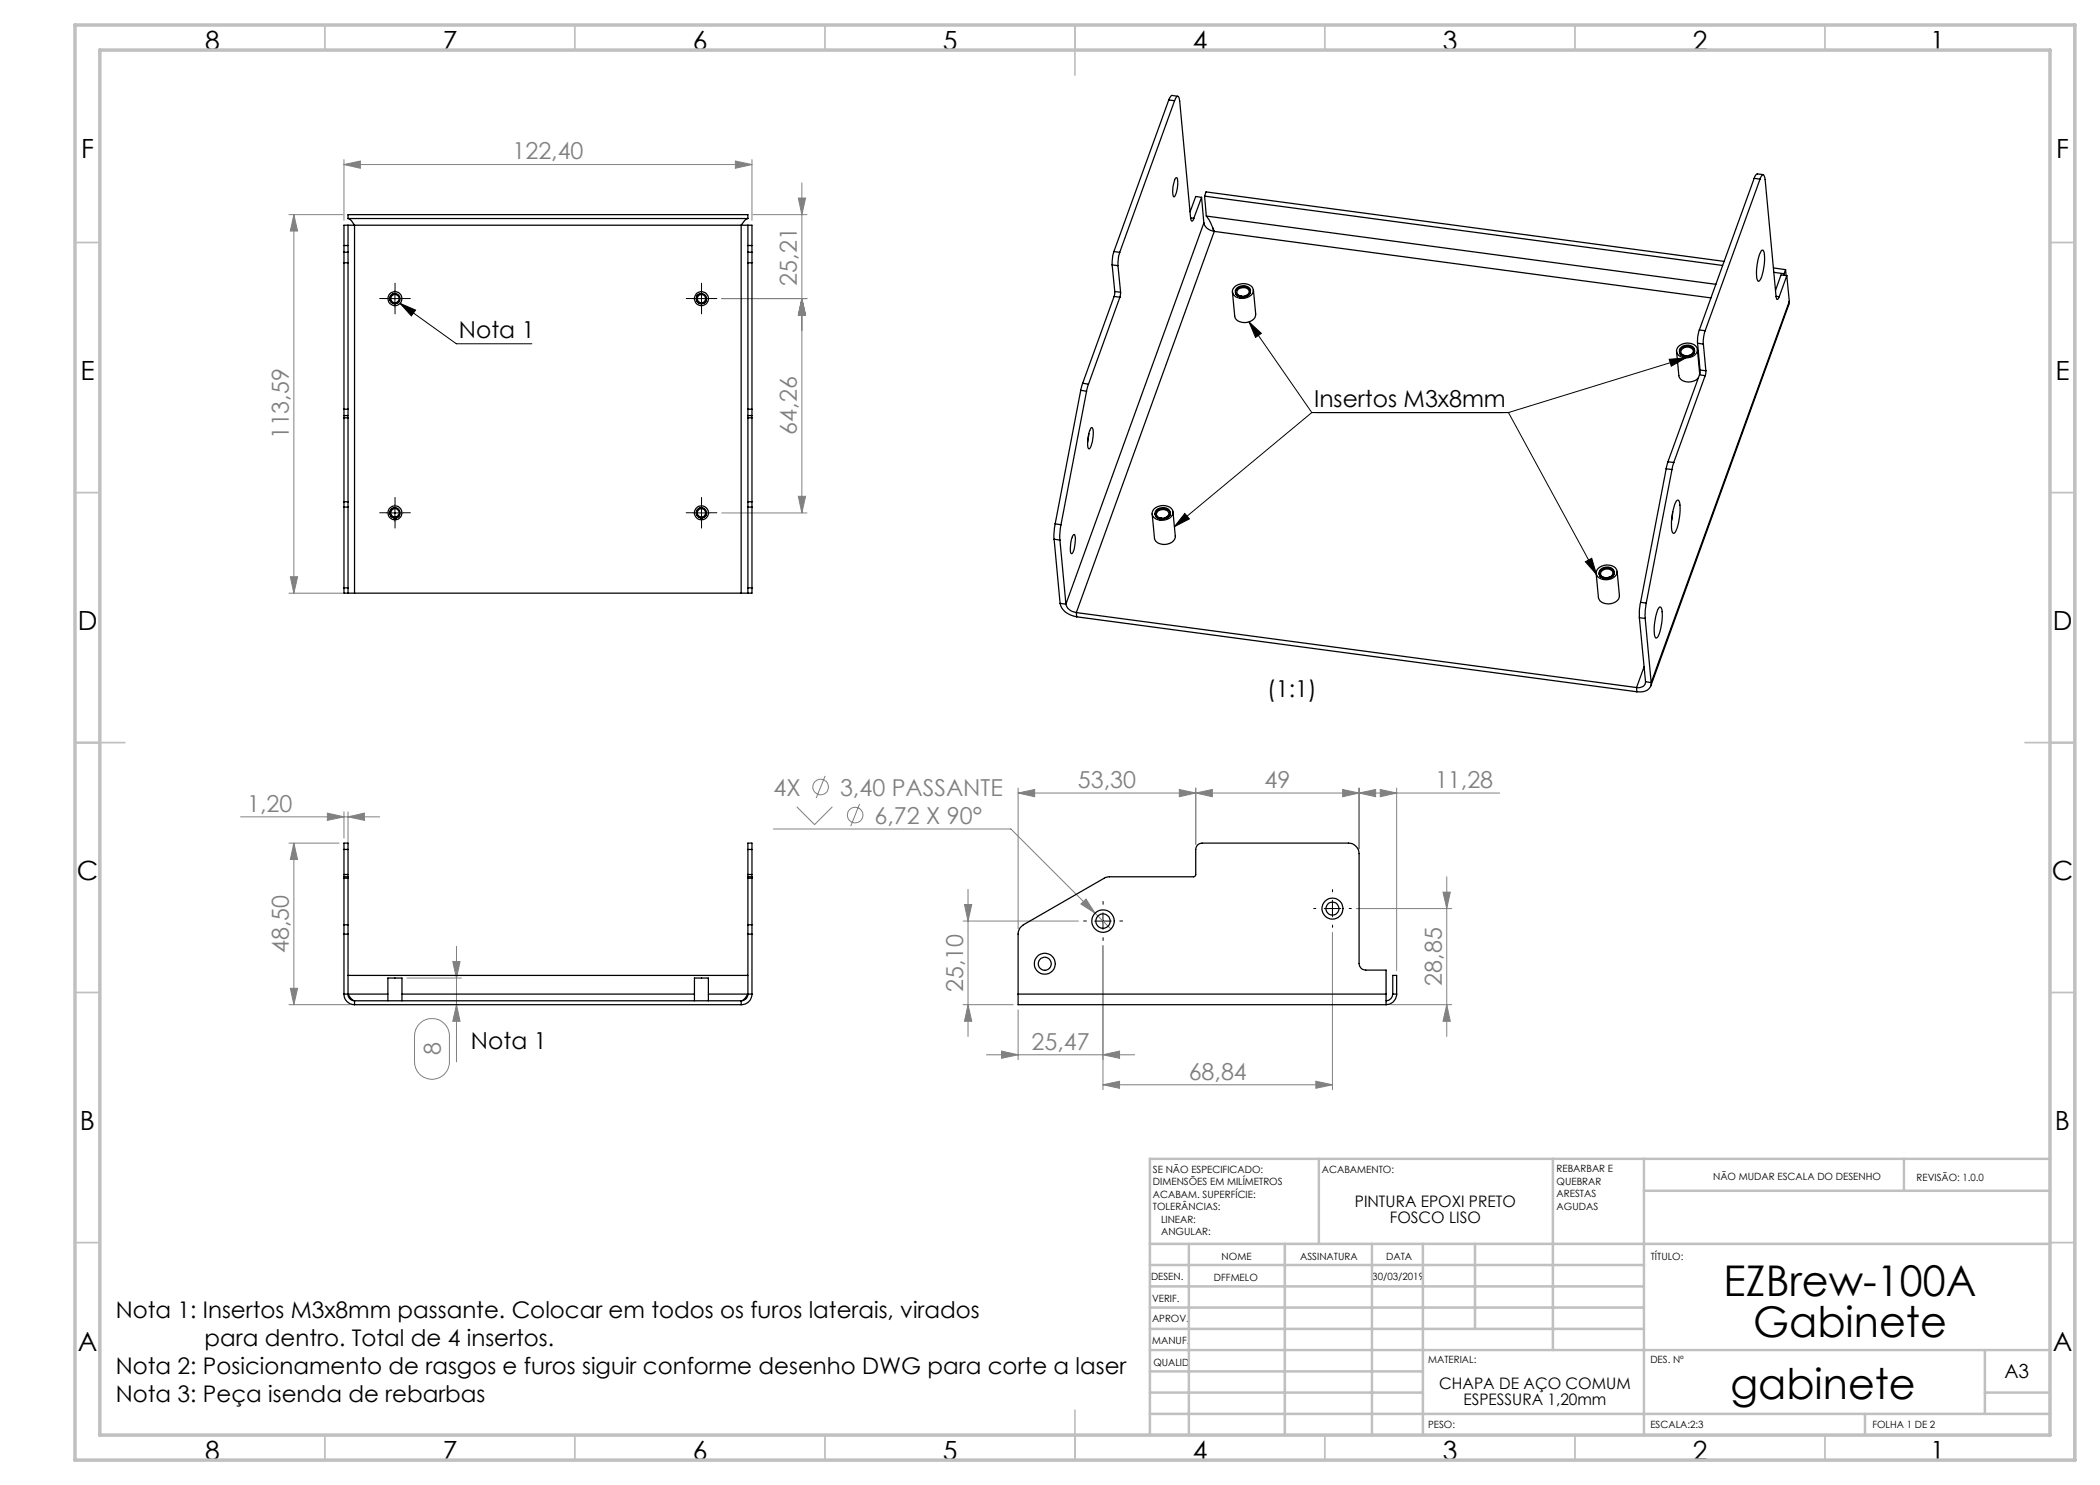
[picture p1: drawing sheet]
<svg xmlns="http://www.w3.org/2000/svg" width="420mm" height="297mm" viewBox="0 0 420 297" stroke-linecap="round" stroke-linejoin="round" font-family="sans-serif">
<g fill="none" stroke="#808080" stroke-width=".2">
<path d="M68.8 32.9l3.3-.7v1.5zM68.8 31.9v12.2M68.8 32.9h81.6M147.1 32.2l3.3 .7-3.3 .8zM150.4 31.9v12.2M159.7 39.6h1.4l-.7 3.3zM160.4 36.6v66M57.8 42.9h10.8M58.8 42.9v75.7M58.8 42.9l.7 3.3h-1.4zM144.4 59.7h17M150.6 42.9h10.8"/>
<path d="M160.4 59.7l.7 3.3h-1.4zM159.7 99.3h1.4l-.7 3.3zM57.8 118.6h10.8M58.1 115.4h1.4l-.7 3.2zM144.4 102.6h17M165 155.2l-1.8 4.4M203.6 158.6l3.3-.7v1.4zM203.6 157.6v28.2M235.9 157.9l3.2 .7-3.2 .7zM239.1 157.6v11.3M239.1 158.6l3.4-.7v1.4zM268.5 157.9l3.3 .7-3.3 .7z"/>
<path d="M271.8 158.6l3.3-.7v1.4zM271.8 157.6v12.2M276 157.9l3.3 .7-3.3 .7zM279.3 157.6v36.5M299.9 158.6h-96.3M48.1 163.4h27.9M57.8 168.6h10M58.8 168.6v32.3M58.8 168.6l.7 3.3h-1.4zM65.5 162.6l3.3 .8-3.3 .7zM68.8 162.4v5.2M69.6 163.4l3.3-.8v1.5z"/>
<path d="M69.6 162.4v6.5M154.7 165.8h47.5l16.8 16.8M159.3 161.4l3.6 3.5 3.6-3.5M171.9 160.8l-1.8 4.4M193.6 177.9v29.4M288.6 178.4h1.5l-.8 3.3zM289.3 175.4v31.9M58.1 197.7h1.4l-.7 3.2zM81.4 195.6h10.9M90.6 192.3h1.4l-.7 3.3zM91.3 189.3v23.1M192.6 184.2h23.1"/>
<path d="M192.9 180.9h1.4l-.7 3.3zM216.2 180.8l1-1 1.8 2.8zM219 182.6l3.2 3.2M220.6 189.1v28.8M266.5 186.5v31.4M271.3 181.7h19M57.8 200.9h12.1M84.1 204.6a3.5 3.5 0 0 1 3.7-.6 3.5 3.5 0 0 1 2.1 3.2v5.2a3.5 3.5 0 0 1-3.5 3.5 3.5 3.5 0 0 1-3.5-3.5v-5.5a3.4 3.4 0 0 1 1.2-2.3zM91.3 200.9l.7 3.4h-1.4zM192.6 200.9h10M193.6 200.9l.7 3.4h-1.4zM197.3 211h29.6"/>
<path d="M200.3 210.2l3.3 .8-3.3 .7zM203.6 202v9.9M220.6 217l3.3-.8v1.5zM220.6 211l3.3-.8v1.5zM220.6 217h45.9M263.2 216.2l3.3 .8-3.3 .7zM278.2 200.9h12.1M289.3 200.9l.8 3.4h-1.5z"/>
<circle cx="164.1" cy="157.4" r="1.55"/>
<circle cx="171" cy="163" r="1.55"/>
</g>
<g fill="none" stroke="#000" stroke-width=".2">
<path d="M77.3 59.7h3.3M79 58.1v3.3M79.2 58.8a.99 .99 0 0 0-1.2 .7 .99 .99 0 0 0 .7 1.2 .99 .99 0 0 0 1.2-.7M138.6 59.7h3.4M140.3 58.1v3.3M140.5 58.8a1 1 0 0 0-1.2 .7 1 1 0 0 0 .7 1.2 1 1 0 0 0 1.3-.7M247.4 57.8a1.71 1.71 0 0 1 2.7 .4 1.57 1.57 0 0 1-1.4 1.2 1.57 1.57 0 0 1-1.6-.9zM80 60.7l3.1 1.3-.8 1.2zM80 60.7l11.3 8.1h15.1M249.8 64.4l2.5 2.3-1.2 .8zM249.8 64.4l12.6 18.1M333.8 71.9l3.4-.3-2.9 1.6z"/>
<path d="M336.1 69.8a1.76 1.76 0 0 1 2.7 .2 1.35 1.35 0 0 1-1.8 1.3 .96 .96 0 0 1-.9-.4 .96 .96 0 0 1 0-1.1zM337.2 71.6l-35.5 10.9M262.4 82.5h39.3M262.4 82.5l-27.5 22.8M301.7 82.5l17.6 32.4M77.3 102.6h3.3M79 100.9v3.3M79.2 101.6a.99 .99 0 0 0-1.2 .7 .99 .99 0 0 0 .7 1.2 .99 .99 0 0 0 1.2-.7M138.6 102.6h3.4M140.3 100.9v3.3M140.5 101.6a1 1 0 0 0-1.2 .7 1 1 0 0 0 .7 1.2 1 1 0 0 0 1.3-.7M231.2 102.3a1.79 1.79 0 0 1 2.8 .1 1.35 1.35 0 0 1-1.8 1.4 .96 .96 0 0 1-1-.4 .96 .96 0 0 1 0-1.1z"/>
<path d="M237 102.7l.9 1.1-3 1.5zM317.1 112.4l1.2-.7 1 3.2zM320.1 114.2a1.61 1.61 0 0 1 2.7 .4 1.63 1.63 0 0 1-2.5 .8 .78 .78 0 0 1-.2-1.2zM218.9 184.2h3.4M220.6 182.6v3.3M264.8 181.7h3.3M266.5 180.1v3.3"/>
</g>
<g fill="none" stroke="#000" stroke-width=".2" stroke-dasharray="15.2 1.3 1.3 1.3">
<path d="M77.3 59.7h-1.4M79 58v-1.4M80.7 59.7h1.4M138.6 59.7h-1.4M140.3 58v-1.4M142 59.7h1.4M79 61.4v1.4M140.3 61.4v1.4M77.3 102.6h-1.4M79 100.9v-1.4M79 104.2v1.4M80.7 102.6h1.4"/>
<path d="M138.6 102.6h-1.4M140.3 100.9v-1.4M140.3 104.2v1.4M142 102.6h1.4M266.5 178.4v-.5M217.3 184.2h-.6M220.6 180.9v-.6M220.6 187.5v.6M223.9 184.2h.6M263.2 181.7h-.5M266.5 185v.5M269.8 181.7h.5"/>
</g>
<g fill="none" stroke="#c0c0c0" stroke-width=".35">
<path d="M65 5v5M115 5v5M165 5v5M215 5v10M265 5v5M315 5v5M365 5v5M15 48.5h5M410 48.5h5M15 98.5h5M410 98.5h5M15 148.5h10"/>
<path d="M405 148.5h10M15 198.5h5M410 198.5h5M15 248.5h5M410 248.5h5M65 287v5M115 287v5M165 287v5M215 282v10M265 287v5M315 287v5M365 287v5"/>
</g>
<g fill="none" stroke="#c0c0c0" stroke-width=".5">
<path d="M263.8 231.8v17M310.6 231.8v38.2M328.8 231.8v55.2M328.8 238.2h81.2M380.8 231.8v6.4M410 231.8h-180v55.2M230 248.8h180M230 257.3h98.8M230 253h98.8M237.8 248.8v38.2M257 248.8v38.2M274.4 248.8v38.2"/>
<path d="M284.6 248.8v38.2M295 248.8v17M230 265.8h98.8M230 261.5h98.8M230 278.5h54.6M230 274.3h54.6M230 270h180M397 278.5h13M397 270v12.8M230 282.8h180M373 282.8v4.2"/>
</g>
<path d="M15 5h400v287h-400zM20 10h390v277h-390z" fill="none" stroke="#c0c0c0" stroke-width=".7"/>
<g fill="#808080">
<path d="M220.6 217l3.3-.8v1.5zM263.2 216.2l3.3 .8-3.3 .7zM216.2 180.8l2.8 1.8-1.8-2.8z"/>
<path d="M203.6 158.6l3.3-.7v1.4zM235.9 157.9l3.2 .7-3.2 .7z"/>
<path d="M65.5 162.6l3.3 .8-3.3 .7zM69.6 163.4l3.3-.8v1.5z"/>
<path d="M220.6 211l3.3-.8v1.5zM200.3 210.2l3.3 .8-3.3 .7z"/>
<path d="M68.8 32.9l3.3-.7v1.5zM147.1 32.2l3.3 .7-3.3 .8z"/>
<path d="M193.6 200.9l.7 3.4h-1.4zM192.9 180.9h1.4l-.7 3.3zM289.3 200.9l.8 3.4h-1.5zM288.6 178.4h1.5l-.8 3.3z"/>
<path d="M58.1 115.4h1.4l-.7 3.2zM58.8 42.9l.7 3.3h-1.4z"/>
<path d="M58.8 168.6l.7 3.3h-1.4zM58.1 197.7h1.4l-.7 3.2zM90.6 192.3h1.4l-.7 3.3zM91.3 200.9l.7 3.4h-1.4zM159.7 39.6h1.4l-.7 3.3zM160.4 59.7l.7 3.3h-1.4zM160.4 59.7l.7 3.3h-1.4zM159.7 99.3h1.4l-.7 3.3z"/>
<path d="M239.1 158.6l3.4-.7v1.4zM268.5 157.9l3.3 .7-3.3 .7zM271.8 158.6l3.3-.7v1.4zM276 157.9l3.3 .7-3.3 .7z"/>
</g>
<path d="M80 60.7l3.1 1.3-.8 1.2zM249.8 64.4l2.5 2.3-1.2 .8zM237 102.7l.9 1.1-3 1.5zM317.1 112.4l1.2-.7 1 3.2zM333.8 71.9l3.4-.3-2.9 1.6z" fill="#000"/>
<g fill="none" stroke="#000" stroke-width=".25">
<path d="M233.8 20l1.1 .1M233.8 20l-11 30.3M235.5 19.3l-1.1-.2-.6 .9M234.9 20.1a.76 .76 0 0 1 .8-.8l.2 .9 2.2 23.4 .3 .6 .4-.5M234.9 20.1l-11 30.4M235.2 35.6l.1-.1a1.99 1.99 0 0 1 .2 1.8l-.3 1.4-.2 .5-.3 .2a5.2 5.2 0 0 1 .5-3.8zM240.3 39.5l-1.5 4.2M240.3 39.5l.5 5.1M240.3 39.5l-1.2-.2-1.1 3.1M240.9 39.2l103.6 13.9M240.9 39.2l.4 4M240.9 39.2l.3-.8 103.6 13.9"/>
<path d="M350.8 35.7l1.2 .1M350.8 35.7l-10.9 30.3M352 35.8l.5-.8h.2l.3 .9 2.4 24 .2-.1 .2-.5M352 35.8l-11 30.3M352.6 34.9l-1.1-.1a1.06 1.06 0 0 0-.7 .9M68.8 50.4v2.2M68.8 49.1v1.3M68.8 52.6v29.2M68.8 50.4h.8M68.8 52.6h.8M68.8 49.1h.8M69.6 50.4v2.2"/>
<path d="M69.6 49.1v1.3M69.6 43.7a2.39 2.39 0 0 1 1.3 1.3M69.6 45h1.3M69.6 43.7v-.8h80v.8M69.6 45v4.1M69.6 52.6v29.2M69.6 45h-.8v4.1M69.6 43.7h80M70.9 45v73.6M70.9 45h77.3M148.2 45h1.4M148.2 45v73.6"/>
<path d="M149.6 50.4v2.2M149.6 49.1v1.3M149.6 43.7a2.53 2.53 0 0 0-1.4 1.3M149.6 45v4.1M149.6 52.6v29.2M149.6 45h.8v4.1M149.6 50.4h.8M149.6 52.6h.8M149.6 49.1h.8M150.4 50.4v2.2M150.4 49.1v1.3M150.4 52.6v29.2"/>
<path d="M222.4 53l1.2 .1M222.4 53l.6 5.3M222.8 50.3l-.3 1-.1 1.7M222.8 50.3l1.1 .2M222.8 59.3l1.2 .1M222.8 59.3l-6.3 17.4M223 58.3l-.2 1M223 58.3l1.1 .2M223.6 53.1l.5 5.4M223.9 50.5l-.2 .9-.1 1.7M224 59.4l-6.3 17.4M224.1 58.5l-.1 .9"/>
<path d="M238.1 43.6l.7 .1M240.8 44.6a2.31 2.31 0 0 0 2.1 1.7M240.8 44.6l-27.6 76.2M241.3 43.2l.5 .7 1.1 2.4M241.3 43.2l101.9 13.7M242.5 45.5l.2 .7M242.9 46.3l-27.6 76.2M242.9 46.3l99.3 13.3M246.9 57.4a2.53 2.53 0 0 1 3.6 .2 1.38 1.38 0 0 1-1 1.9 2.19 2.19 0 0 1-3-1v-.4zM247.4 57.6a1.77 1.77 0 0 1 2.7 .3 1.59 1.59 0 0 1-2.6 1.1 .85 .85 0 0 1-.1-1.4zM249 59.2a.9 .9 0 0 0 .8-1.1 .9 .9 0 0 0-1.3-.6 .89 .89 0 0 0-.9 .4 .89 .89 0 0 0 .1 1.1l.7 .3M250.7 58l.4 4.8a2.17 2.17 0 0 1-3.1 1.6 1.4 1.4 0 0 1-1.1-1.2l-.4-4.8"/>
<path d="M352.4 50.1l.1-.1a4.1 4.1 0 0 1 .3 3.2l-.5 2.2-.3 .6-.3 .3a4.2 4.2 0 0 1-.3-3.2l.5-2.2zM354.7 53.6l2.4 .3M354.8 54.5l2 .2M355.2 59.3h.6M356.8 54.7v.4M357.1 53.9l-.3 .8M357.1 53.9l.1 1.2M357.4 55.1l-1.6 4.2M357.4 55.1l.5 5.2M357.4 55.1l-1.2-.1-1.1 3.1M216.1 78.1l1.2 .1M216.1 78.1l-5.1 26.7"/>
<path d="M216.5 76.7l-.4 1.4M216.5 76.7l1.2 .1M217.3 78.2l-5.1 26.7M217.7 76.8l-.4 1.4M335.3 70.3l.5 4.8a2.26 2.26 0 0 0 3.7 .6l.2-.1M335.7 69.3a2.57 2.57 0 0 1 3.7 .2 1.74 1.74 0 0 1-2 2.1 1.71 1.71 0 0 1-2.1-1.6zM336.2 69.5a1.7 1.7 0 0 1 2.7 .3 1.28 1.28 0 0 1-1.5 1.4 1.14 1.14 0 0 1-1.4-1.5zM337.8 71.1a.85 .85 0 0 0 .8-.9 .85 .85 0 0 0-.9-.8 1.29 1.29 0 0 0-1.5 1 .95 .95 0 0 0 1 .8M339.5 69.9l.4 4.9M339.5 68.6l1.2 .2M339.5 68.6l.5 5.4M339.9 66l-.4 1.3v1.3"/>
<path d="M339.9 66l1.1 .1M339.9 75l1.1 .1M339.9 75l-6.3 17.4M340 74l-.1 1M340 74l1.2 .2M340.7 68.8l.5 5.4M341 66.1l-.3 1.4v1.3M341 75.1l-6.2 17.4M341.2 74.2l-.2 .9M357.9 60.3l-.1 .7-27.6 76.2M357.9 60.3l-27.7 76.2M68.8 81.8v1.3"/>
<path d="M68.8 83.1v.5M68.8 83.6v16.8M68.8 81.8h.8M68.8 83.1h.8M68.8 83.6h.8M69.6 81.8v1.3M69.6 83.1v.5M69.6 83.6v16.8M149.6 81.8v1.3M149.6 83.1v.5M149.6 83.6v16.8M149.6 81.8h.8"/>
<path d="M149.6 83.1h.8M149.6 83.6h.8M150.4 81.8v1.3M150.4 83.1v.5M150.4 83.6v16.8M217.8 86.7l-.3 1.8M218.2 85.6l.2-.1a5.6 5.6 0 0 1-.6 4.3 1.7 1.7 0 0 1-.2-1.8l.2-1.5zM333.2 93.8l1.2 .1M333.2 93.8l-5.1 26.7M333.6 92.4l-.4 1.4M333.6 92.4l1.2 .1M334.4 93.9l-5.2 26.7"/>
<path d="M334.8 92.5l-.4 1.4M68.8 100.4v1M68.8 117.6v1h.8M68.8 101.4v16.2M68.8 100.4h.8M68.8 101.4h.8M68.8 117.6h.8M69.6 100.4v1M69.6 117.6v1M69.6 118.6h1.3M69.6 101.4v16.2M70.9 118.6h77.3"/>
<path d="M148.2 118.6h1.4M149.6 100.4v1M149.6 117.6v1M149.6 101.4v16.2M149.6 100.4h.8M149.6 101.4h.8M149.6 117.6h.8M150.4 100.4v1M150.4 117.6v1h-.8M150.4 101.4v16.2M210.8 107.8l1.2 .2M210.8 107.8l1.2 12.9"/>
<path d="M211 104.8l-.2 2v1M211 104.8l1.2 .1M212 108l1.2 12.8M212.2 104.9l-.3 2.1 .1 1M214.7 107l.2-.1a5.5 5.5 0 0 1-.5 3.8h-.1a4.6 4.6 0 0 1 .2-3.3zM230.8 101.8a2.57 2.57 0 0 1 3.7 .2 1.74 1.74 0 0 1-2 2.1 1.71 1.71 0 0 1-2.1-1.6zM231.3 101.9a1.73 1.73 0 0 1 2.7 .4 1.43 1.43 0 0 1-1.9 1.3 1 1 0 0 1-1-.5 1 1 0 0 1 .2-1.2zM232.9 103.6h.1a.83 .83 0 0 0 .8-.9 .83 .83 0 0 0-1-.8 1.1 1.1 0 0 0-1.4 1.2l.2 .3 .7 .2M234.6 102.4l.5 4.8a2.04 2.04 0 0 1-2.7 1.7 1.55 1.55 0 0 1-1.5-1.3l-.5-4.8M319.6 113.7a2.53 2.53 0 0 1 3.7 .2 1.37 1.37 0 0 1-1 1.8 2.24 2.24 0 0 1-3.1-.9l.2-.8zM320.1 113.9a1.71 1.71 0 0 1 2.7 .3 1.59 1.59 0 0 1-2.6 1 .82 .82 0 0 1-.1-1.3zM321.7 115.5a.85 .85 0 0 0 .9-.9 .85 .85 0 0 0-.9-.8 1.17 1.17 0 0 0-1.5 1.2 1.02 1.02 0 0 0 .9 .5"/>
<path d="M323.4 114.3l.5 4.8a2.19 2.19 0 0 1-3.1 1.5 1.42 1.42 0 0 1-1.1-1.1l-.5-4.8M334.5 102.4l-.2 1.7M335.3 100.2l.3-.2 .1 .1a9.1 9.1 0 0 1-.3 5.5l-.3 .8-.3 .3a.69 .69 0 0 1-.5-.8 11.6 11.6 0 0 1 1-5.7zM212 120.7a3.7 3.7 0 0 0 3.3 2.7M212 120.7l1.2 .1M213.2 120.8a2.31 2.31 0 0 0 2.1 1.7M215.3 122.5v.9M215.3 122.5l112 15M215.3 123.4l112.1 15M327.3 137.5l.1 .9M327.9 123.5l1.1 .2M327.9 123.5l1.2 12.8"/>
<path d="M328.1 120.5l-.2 1.6v1.4M328.1 120.5l1.1 .1M328.8 133.3l-1.5 4.2M329 123.7l1.2 12.8M329.1 136.3a1.33 1.33 0 0 1-1.8 1.2M329.1 136.3l1.1 .2M329.2 120.6l-.2 3.1M330.2 136.5a1.89 1.89 0 0 1-2.2 1.9h-.6M331.9 121.4h.1a.93 .93 0 0 1 .4 .9 10.8 10.8 0 0 1-.9 5.1l-.3 .2a4.2 4.2 0 0 1-.3-3.1l.5-2.2zM68.8 175.4v.2M68.8 174.9v.5M68.8 169.9v-1.3h.8v1.3"/>
<path d="M68.8 169.9v5M68.8 175.6v9.4M68.8 175.6h.8M68.8 175.4h.8M68.8 174.9h.8M68.8 169.9h.8M69.6 175.4v.2M69.6 174.9v.5M69.6 169.9v5M69.6 175.6v9.4M149.6 175.4v.2M149.6 174.9v.5"/>
<path d="M149.6 169.9v-1.3h.8v1.3M149.6 169.9v5M149.6 175.6v9.4M149.6 175.6h.8M149.6 175.4h.8M149.6 174.9h.8M149.6 169.9h.8M150.4 175.4v.2M150.4 174.9v.5M150.4 169.9v5M150.4 175.6v9.4M68.8 198.8a2.11 2.11 0 0 0 2.1 2.1"/>
<path d="M68.8 185v1.8M68.8 185h.8M68.8 186.8h.8M68.8 198.8h8.8M68.8 186.8v12M69.6 198.8a1.33 1.33 0 0 0 1.3 1.4M69.6 185v1.8M69.6 198.8a2.35 2.35 0 0 0 1.3 1.4M69.6 186.8v12M69.6 195.1h80M80.4 198.8h58.5M141.7 198.8h8.7"/>
<path d="M149.6 185v1.8M149.6 198.8a1.33 1.33 0 0 1-1.4 1.4M149.6 198.8a2.3 2.3 0 0 1-1.4 1.4M149.6 185h.8M149.6 186.8h.8M149.6 186.8v12M150.4 185v1.8M150.4 198.8a2.11 2.11 0 0 1-2.2 2.1M150.4 186.8v12M203.6 198.8v-12a2.11 2.11 0 0 1 1.1-1.8l16.4-9.5 .6-.1 17.2-.1 .2-.3v-5.1a1.26 1.26 0 0 1 1.3-1.3h29.3a2.17 2.17 0 0 1 2.1 2.1v22a1.33 1.33 0 0 0 1.4 1.3h4v4.8M203.6 198.8v2.1h73.6M203.6 198.8h73.6"/>
<path d="M277.2 198.8v2.1M278.6 198.8a1.39 1.39 0 0 1-1.4 1.4M278.6 198.8h.7M278.6 198.8v-3.7h.7v3.7M279.3 198.8a2.12 2.12 0 0 1-2.1 2.1M70.9 200.2v.7M70.9 200.2h77.3M70.9 200.9h77.3M77.6 200.2v-4.6h2.8v4.6M138.9 200.2v-4.6h2.8v4.6M148.2 200.2v.7"/>
<circle cx="79" cy="59.7" r="1.02"/>
<circle cx="79" cy="59.7" r="1.4"/>
<circle cx="79" cy="59.7" r=".84"/>
<circle cx="140.3" cy="59.7" r=".83"/>
<circle cx="140.3" cy="59.7" r="1.02"/>
<circle cx="140.3" cy="59.7" r="1.4"/>
<circle cx="79" cy="102.6" r="1.01"/>
<circle cx="79" cy="102.6" r="1.4"/>
<circle cx="79" cy="102.6" r=".83"/>
<circle cx="140.3" cy="102.6" r="1.01"/>
<circle cx="140.3" cy="102.6" r="1.4"/>
<circle cx="140.3" cy="102.6" r=".82"/>
<circle cx="209" cy="192.8" r="1.3"/>
<circle cx="209" cy="192.7" r="2.1"/>
<circle cx="220.6" cy="184.2" r="2.25"/>
<circle cx="220.6" cy="184.2" r="1.44"/>
<circle cx="266.5" cy="181.7" r="1.29"/>
<circle cx="266.5" cy="181.7" r="2.11"/>
</g>
<g font-size="8.5">
<text x="344.7" y="259.3">EZBrew-100A</text>
<text x="350.6" y="267.4">Gabinete</text>
<text x="346.1" y="279.7">gabinete</text>
</g>
<g font-size="5.3">
<text x="41" y="9.9">8</text>
<text x="88.5" y="9.9">7</text>
<text x="138.5" y="9.9">6</text>
<text x="188.5" y="9.9">5</text>
<text x="238.5" y="9.9">4</text>
<text x="288.5" y="9.9">3</text>
<text x="338.5" y="9.9">2</text>
<text x="386" y="9.9">1</text>
<text x="16.2" y="31.7">F</text>
<text x="411.2" y="31.7">F</text>
<text x="16.1" y="75.9">E</text>
<text x="411.1" y="75.9">E</text>
<text x="15.5" y="125.9">D</text>
<text x="410.5" y="125.9">D</text>
<text x="15.4" y="175.9">C</text>
<text x="410.4" y="175.9">C</text>
<text x="16" y="225.9">B</text>
<text x="411" y="225.9">B</text>
<text x="15.5" y="270.2">A</text>
<text x="410.5" y="270.2">A</text>
<text x="41" y="291.9">8</text>
<text x="88.5" y="291.9">7</text>
<text x="138.5" y="291.9">6</text>
<text x="188.5" y="291.9">5</text>
<text x="238.5" y="291.9">4</text>
<text x="288.5" y="291.9">3</text>
<text x="338.5" y="291.9">2</text>
<text x="386" y="291.9">1</text>
</g>
<g font-size="4.7" fill="#808080">
<text x="102.5" y="31.9">122,40</text>
<text x="159.4" y="57.1" transform="rotate(-90 159.4 57.1)">25,21</text>
<text x="57.8" y="87.9" transform="rotate(-90 57.8 87.9)">113,59</text>
<text x="159.4" y="86.9" transform="rotate(-90 159.4 86.9)">64,26</text>
<text x="154.7" y="159.1">4X</text>
<text x="168" y="159.1">3,40 PASSANTE</text>
<text x="215.6" y="157.6">53,30</text>
<text x="252.9" y="157.6">49</text>
<text x="287" y="157.6">11,28</text>
<text x="49.4" y="162.3">1,20</text>
<text x="174.9" y="164.7">6,72 X 90°</text>
<text x="57.8" y="190.6" transform="rotate(-90 57.8 190.6)">48,50</text>
<text x="288.3" y="197.1" transform="rotate(-90 288.3 197.1)">28,85</text>
<text x="192.6" y="198.4" transform="rotate(-90 192.6 198.4)">25,10</text>
<text x="206.3" y="209.9">25,47</text>
<text x="88.2" y="211.1" transform="rotate(-90 88.2 211.1)">8</text>
<text x="237.7" y="215.9">68,84</text>
</g>
<g font-size="4.7">
<text x="91.8" y="67.7">Nota 1</text>
<text x="262.8" y="81.4">Insertos M3x8mm</text>
<text x="253.4" y="139.4">(1:1)</text>
<text x="94.2" y="209.8">Nota 1</text>
</g>
<g font-size="4.6">
<text x="23.2" y="263.6">Nota 1: Insertos M3x8mm passante. Colocar em todos os furos laterais, virados</text>
<text x="40.9" y="269.2">para dentro. Total de 4 insertos.</text>
<text x="23.2" y="274.7">Nota 2: Posicionamento de rasgos e furos siguir conforme desenho DWG para corte a laser</text>
<text x="23.2" y="280.3">Nota 3: Peça isenda de rebarbas</text>
</g>
<text font-size="3.9" x="400.9" y="275.5">A3</text>
<g font-size="3.2">
<text x="271" y="241.4">PINTURA EPOXI PRETO</text>
<text x="278" y="244.6">FOSCO LISO</text>
<text x="287.8" y="277.9">CHAPA DE AÇO COMUM</text>
<text x="292.7" y="281.1">ESPESSURA 1,20mm</text>
</g>
<g font-size="2">
<text x="230.6" y="234.6">SE NÃO ESPECIFICADO:</text>
<text x="230.6" y="237.1">DIMENSÕES EM MILÍMETROS</text>
<text x="230.6" y="239.6">ACABAM. SUPERFÍCIE:</text>
<text x="264.4" y="234.6">ACABAMENTO:</text>
<text x="311.3" y="234.5">REBARBAR E</text>
<text x="311.3" y="237">QUEBRAR</text>
<text x="311.3" y="239.5">ARESTAS</text>
<text x="342.6" y="236">NÃO MUDAR ESCALA DO DESENHO</text>
<text x="383.3" y="236.2">REVISÃO: 1.0.0</text>
<text x="230.6" y="242.1">TOLERÂNCIAS:</text>
<text x="232.2" y="244.6">LINEAR:</text>
<text x="311.3" y="242">AGUDAS</text>
<text x="232.2" y="247.1">ANGULAR:</text>
<text x="244.3" y="252">NOME</text>
<text x="260" y="251.9">ASSINATURA</text>
<text x="277.2" y="251.9">DATA</text>
<text x="330.2" y="251.9">TÍTULO:</text>
<text x="230.2" y="256.1">DESEN.</text>
<text x="242.8" y="256.1">DFFMELO</text>
<text x="274.5" y="255.9">30/03/2019</text>
<text x="230.4" y="260.3">VERIF.</text>
<text x="230.4" y="264.4">APROV.</text>
<text x="230.5" y="268.8">MANUF.</text>
<text x="230.7" y="273.1">QUALID</text>
<text x="285.7" y="272.5">MATERIAL:</text>
<text x="330.1" y="272.5">DES. Nº</text>
<text x="285.6" y="285.5">PESO:</text>
<text x="330.1" y="285.6">ESCALA:2:3</text>
<text x="374.5" y="285.6">FOLHA 1 DE 2</text>
</g>
</svg>
